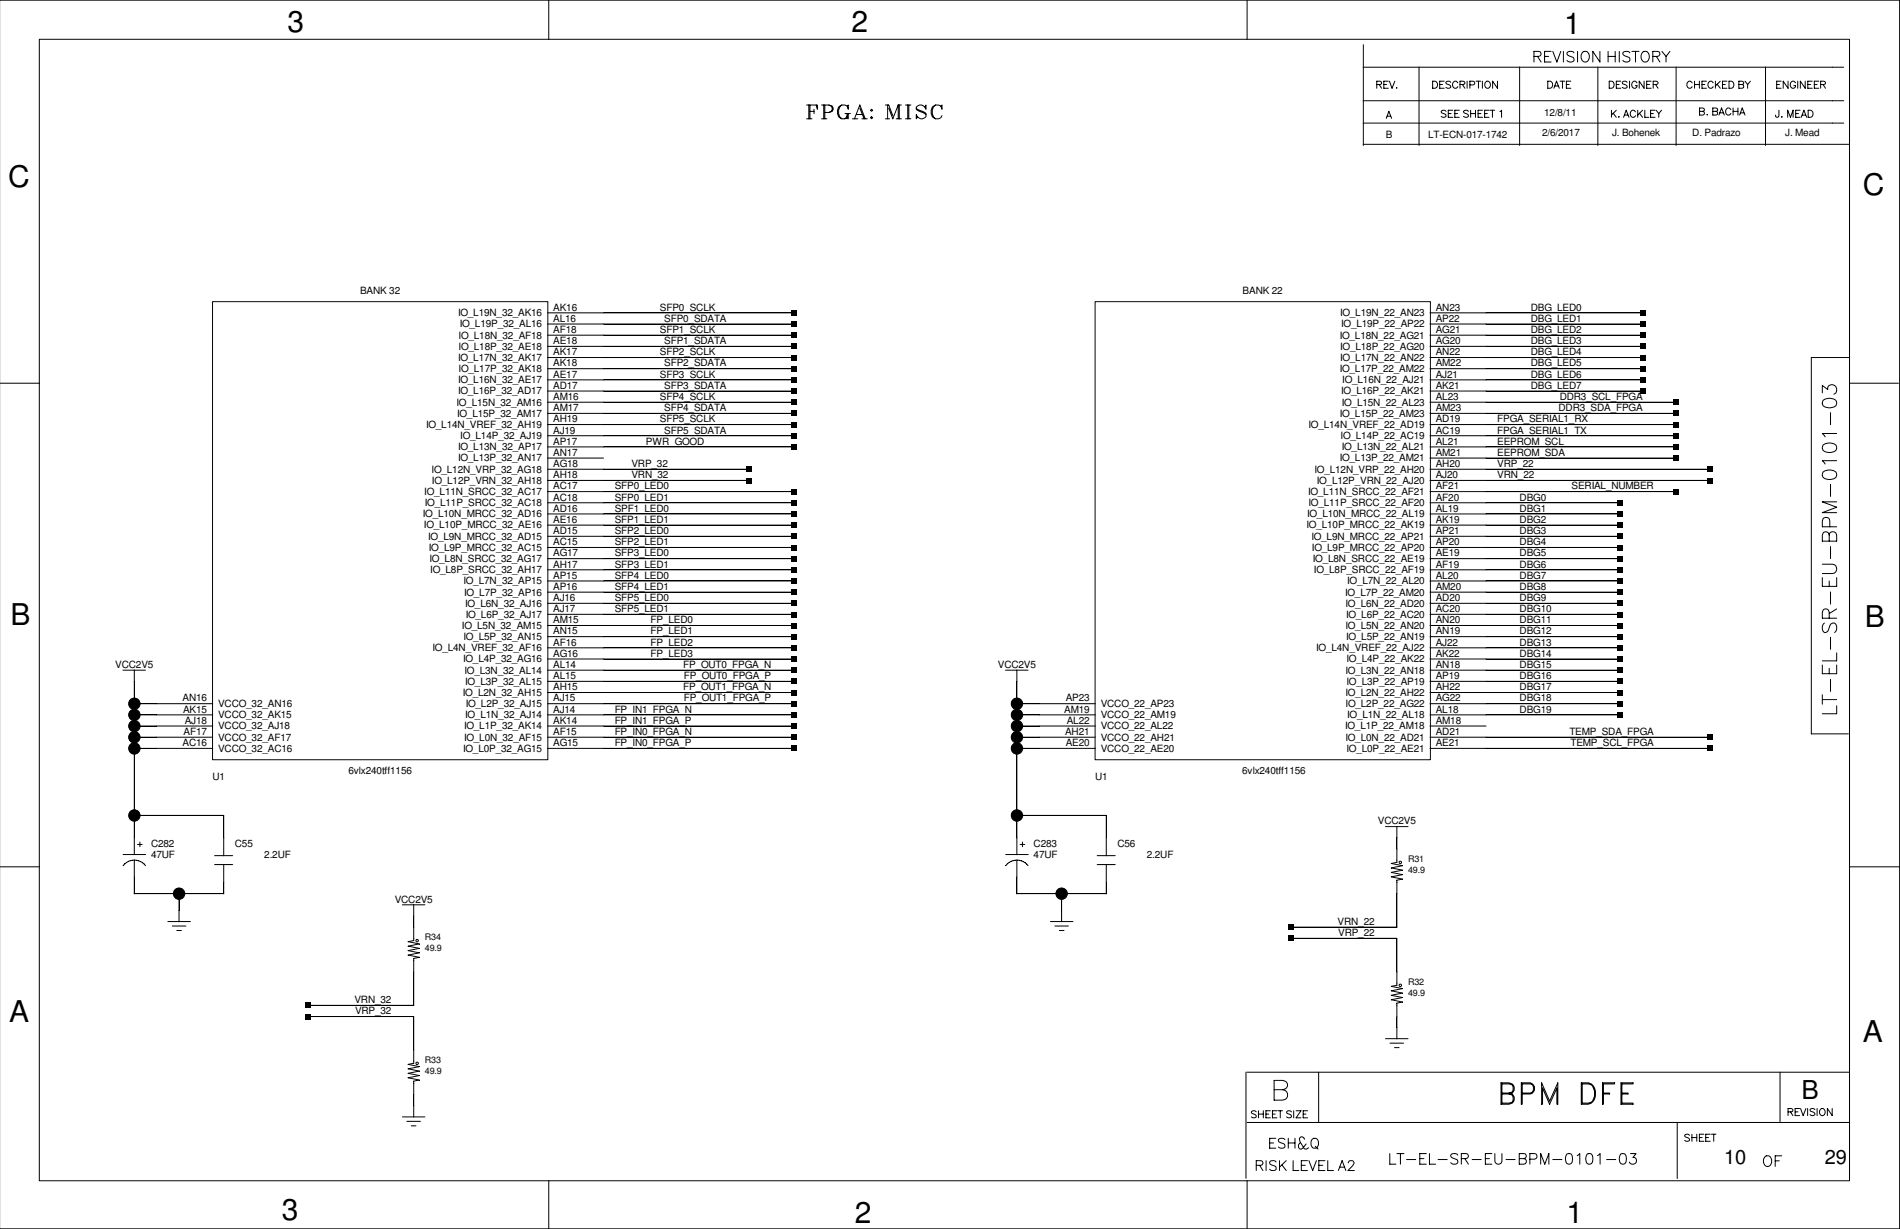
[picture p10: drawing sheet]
<svg xmlns="http://www.w3.org/2000/svg" width="432mm" height="279mm" viewBox="0 0 432 279" stroke-linecap="round" stroke-linejoin="round" font-family="sans-serif">
<path d="M.1 0h431.6v279.4h-431.6z" fill="none" stroke="#fff" stroke-width=".23"/>
<g fill="none" stroke="#000" stroke-width=".23">
<path d="M-.1 0h431.8v279.4h-431.8M8.9 8.9h411.4v259.5h-411.4zM124.7 0v9M283.4 0v9M309.8 15.3h109.2M309.8 10.2v22.9M312.9 19.2l.9-.1 .2-.3-.4-.3h-.7v1.6M313.4 19.2l.6 .9M314.5 19.2h.6M315.5 18.5h-1v1.6h1M315.8 18.5l.6 1.6 .6-1.6M317.3 20h.2z"/>
<path d="M322.5 15.2v17.9M325.6 18.5h.5a.85 .85 0 0 1 .6 .8 .85 .85 0 0 1-.6 .8h-.5zM327.2 19.2h.6M328.2 18.5h-1v1.6h1M329.7 18.7a.62 .62 0 0 0-1.1 .1l1.1 .8v.3l-.4 .2-.7-.2M331.3 18.8a.61 .61 0 0 0-.7-.3 .61 .61 0 0 0-.5 .6 .68 .68 0 0 0 .3 .8 .68 .68 0 0 0 .8 0l.1-.2M331.8 19.2l.9-.1 .2-.3-.4-.3h-.7v1.6M332.4 19.2l.5 .9M333.4 18.5v1.6M334.1 19.3l.9-.1 .2-.4-.4-.3h-.7v1.6M335.4 18.5h1.1M336 18.5v1.6"/>
<path d="M336.9 18.5v1.6M337.6 18.7a.75 .75 0 0 1 1.1 .2 .75 .75 0 0 1-.3 1.1 .75 .75 0 0 1-.9-.3 .75 .75 0 0 1 .1-1zM340.3 18.5v1.6l-1.1-1.6v1.6M345.4 15.2v17.9M348.6 12.8l1.4-.1a.59 .59 0 0 0 0-.9l-1.4-.1v2.4M349.4 12.8l.8 1.3M351 12.8h1M351.7 18.5h.6a.85 .85 0 0 1 .6 .8 .85 .85 0 0 1-.6 .8h-.6zM352.5 11.7h-1.5v2.4h1.5M352.9 11.7l.9 2.4 .9-2.4M353.4 19.6h.7M354.5 18.5h1.1"/>
<path d="M355.1 18.5v1.6M355.3 11.7v2.4M356 19.2h.6M357 18.5h-1v1.6h1M357.7 12a.92 .92 0 0 0-1.6 .2 1.57 1.57 0 0 0 1.4 .8 .61 .61 0 0 1 0 1 1.13 1.13 0 0 1-1.4-.2M358.5 11.7v2.4M359.8 11.8a1.18 1.18 0 0 1 1.4 .5 1.18 1.18 0 0 1-.3 1.5 .9 .9 0 0 1-1 .3 .9 .9 0 0 1-.6-.9 1.55 1.55 0 0 1 .5-1.4zM363.1 15.2v17.9M363.6 11.7v2.4l-1.6-2.4v2.4M365.5 12.8h1.6M365.5 11.7v2.4M365.7 18.5h.6a.85 .85 0 0 1 .5 .8 .85 .85 0 0 1-.5 .8h-.6z"/>
<path d="M367.1 11.7v2.4M367.3 19.2h.7M368 11.7v2.4M368.3 18.5h-1v1.6h1M369.8 18.7a.62 .62 0 0 0-1.1 .1l1.1 .8v.3l-.4 .2-.7-.2M370.3 18.5v1.6M370.4 12a.92 .92 0 0 0-1.6 .2 1.57 1.57 0 0 0 1.4 .8 .61 .61 0 0 1 0 1 1.13 1.13 0 0 1-1.4-.2M370.9 11.7h1.6M371.7 11.7v2.4M372 18.8a.61 .61 0 0 0-.7-.3 .61 .61 0 0 0-.5 .6 .68 .68 0 0 0 .3 .8 .68 .68 0 0 0 .8 0l.1-.4h-.4M373.4 11.8a1.18 1.18 0 0 1 1.4 .5 1.18 1.18 0 0 1-.2 1.5 .9 .9 0 0 1-1.1 .3 .9 .9 0 0 1-.5-.9 1.55 1.55 0 0 1 .4-1.4zM373.6 18.5v1.6l-1.1-1.6v1.6"/>
<path d="M374.2 19.2h.7M375.2 18.5h-1v1.6h1M375.6 12.8l1.4-.1a.59 .59 0 0 0 0-.9l-1.4-.1v2.4M375.7 19.2l.9-.1 .2-.3-.4-.3h-.7v1.6M376.3 19.2l.5 .9M376.4 12.8l.8 1.3M377.7 11.7l.9 1.1v1.3M379.5 11.7l-.9 1.1M380.9 15.2v17.9M384.6 18.8a.61 .61 0 0 0-.7-.3 .61 .61 0 0 0-.5 .6 .68 .68 0 0 0 .2 .8 .68 .68 0 0 0 .9 0l.1-.2M385.1 19.2h1.1M385.1 18.5v1.6"/>
<path d="M386.2 18.5v1.6M386.8 19.2h.6M387.8 18.5h-1v1.6h1M389.3 18.8a.61 .61 0 0 0-.7-.3 .61 .61 0 0 0-.4 .6 .68 .68 0 0 0 .2 .8 .68 .68 0 0 0 .9 0v-.2M389.8 18.5v1.6M390.2 19.1l.7 1M390.9 18.5l-1.1 1.1M391.5 19.2h.6M392.5 18.5h-1v1.6h1M392.9 18.5h.6a.85 .85 0 0 1 .6 .8 .85 .85 0 0 1-.6 .8h-.6zM395.2 19.2h.7l.3 .2 .1 .4-.4 .3h-.7v-1.6h.7l.3 .1v.5l-.3 .1M396.6 18.5l.6 .7v.9"/>
<path d="M397.8 18.5l-.6 .7M401.2 15.2v17.9M403.8 19.2h.6M404.8 18.5h-1v1.6h1M406.4 18.5v1.6l-1.1-1.6v1.6M408.1 18.8a.61 .61 0 0 0-.8-.3 .61 .61 0 0 0-.4 .6 .68 .68 0 0 0 .2 .8 .68 .68 0 0 0 .9 0l.1-.4h-.4M408.6 18.5v1.6M410.3 18.5v1.6l-1.1-1.6v1.6M410.8 19.2h.7M411.9 18.5h-1.1v1.6h1.1M412.3 19.2h.7M413.3 18.5h-1v1.6h1"/>
<path d="M413.8 19.2l.9-.1 .2-.3-.4-.3h-.7v1.6M414.3 19.2l.6 .9M183.3 23.9h2.5v.9l-.3-.9M183.3 27h1.2M183.8 23.9v3.1M184.1 25.3h.9M184.1 23.9v3.1M185 24.8v1M186.7 23.9h1.7l.7 .2 .3 .5-.3 .7-.7 .3h-.9M186.7 27h1.2M187.2 23.9v3.1M187.5 23.9v3.1"/>
<path d="M188.4 23.9l.5 .2 .2 .5-.2 .7-.5 .3M191.3 23.9a2 2 0 0 0 0 3.1M192 25.8h1.3M192.5 26.3l-.5 .7M192.5 24.1l.3-.2v.9l-.3-.7a1.45 1.45 0 0 0-1.7 .1 1.45 1.45 0 0 0-.5 1.6 1.36 1.36 0 0 0 2.2 1M192.5 25.8v1.2M192.8 25.8v1.2M193.7 27h1.2M194.2 27l1.2-3.1 1.2 3.1M194.7 26h1.2M195.4 24.6l1 2.4M195.9 27h1.2"/>
<path d="M197.8 26.8l.3-.3 .2 .3-.2 .2zM197.8 25.1l.3-.3 .2 .3-.2 .2zM201.2 27h1M201.2 23.9h.8l.9 2.4M201.7 23.9v3.1M203.7 27h1.2M204.1 23.9h.8M204.1 23.9v3.1M204.1 23.9l-1.2 3.1-.9-2.4M204.4 23.9v3.1M205.8 27h1.2M205.8 23.9h1.2"/>
<path d="M206.3 23.9v3.1M206.5 23.9v3.1M208.2 24.6l2 1 .2 .2v.7a1.24 1.24 0 0 1-1.2 .5 1.24 1.24 0 0 1-1-1v1l.3-.5M210.2 24.3l.2-.4v.9a1.24 1.24 0 0 0-.9-.9 1.24 1.24 0 0 0-1.3 .4v.5l.3 .3 1.9 .9M212.6 23.9a2 2 0 0 0 0 3.1M213.8 24.1l.3-.2v.9l-.3-.7a1.45 1.45 0 0 0-1.7 .1 1.45 1.45 0 0 0-.5 1.6 1.36 1.36 0 0 0 2.2 1l.3-.5M309.8 28h109.2M309.8 22.9h109.2M309.8 32.8h110.5M315 26.9l.6-1.6 .7 1.6M315.3 26.4h.7M328.6 25.3a.62 .62 0 0 0-1.1 .1l1.1 .8v.3l-.3 .2-.8-.2"/>
<path d="M329.1 25.8h.7M330.2 25.1h-1.1v1.6h1.1M330.6 25.8h.7M331.6 25.1h-1v1.6h1M333.7 25.3a.62 .62 0 0 0-1.1 .1l1.1 .8v.3l-.4 .2-.7-.2M334.2 25.8h1.1M334.2 25.1v1.6M335.3 25.1v1.6M335.9 25.8h.6M336.9 25.1h-1v1.6h1M337.4 25.8h.6M338.4 25.1h-1v1.6h1"/>
<path d="M338.6 25.1h1.1M339.2 25.1v1.6M340.9 25.4l.3-.3v1.6M353.1 20.1l.6-1.6 .7 1.6M366.2 25.1v1.6M366.6 25.7l.7 1M367.3 25.1l-1.1 1.1M367.8 26.6h.2zM369 26.7l.6-1.6 .6 1.6M369.2 26.2h.8M371.7 25.4a.61 .61 0 0 0-.7-.3 .61 .61 0 0 0-.5 .6 .68 .68 0 0 0 .2 .8 .68 .68 0 0 0 .9 0l.1-.2M372.2 25.1v1.6"/>
<path d="M372.6 25.7l.7 1M373.3 25.1l-1.1 1.1M373.8 25.1v1.6h.9M375.1 25.8h.7M376.1 25.1h-1v1.6h1M376.4 25.1l.6 .7v.9M377.6 25.1l-.6 .7M386.2 25.3h.8l.3 .2v.4l-.3 .3h-.8v-1.6h.8l.3 .1v.3l-.3 .3M387.9 26.1h.2zM389.3 25.3h.7l.3 .2 .1 .4-.4 .3h-.7v-1.6h.7l.3 .1v.5l-.3 .1M390.7 26.2l.5-1.6 .7 1.6M390.9 25.7h.7"/>
<path d="M393.4 24.9a.61 .61 0 0 0-.7-.4 .61 .61 0 0 0-.5 .7 .68 .68 0 0 0 .2 .8 .68 .68 0 0 0 .9 0l.1-.2M393.9 24.6v1.6M393.9 25.3h1.1M395 24.6v1.6M395.4 26.2l.5-1.6 .7 1.6M395.6 25.7h.7M404.3 25.1l-.1 1.4-.2 .2-.4-.2-.1-.3M404.9 26.6h.1zM406.3 26.7v-1.6l.6 1.6 .6-1.6v1.6M408.1 25.8h.6M409.1 25.1h-1v1.6h1M409.4 26.7l.6-1.6 .6 1.6"/>
<path d="M409.6 26.2h.7M410.9 25.1h.6a.85 .85 0 0 1 .5 .8 .85 .85 0 0 1-.5 .8h-.6zM48.3 68.6h76.2v104.1h-76.2zM124.4 78.7h55.9M124.4 76.2h55.9M124.4 73.7h55.9M124.4 71.1h55.9M248.9 68.6h76.2v104.1h-76.2zM325 78.7h48.3M325 76.2h48.3M325 73.7h48.3M325 71.1h48.3"/>
<path d="M-.1 87.1h9.1M124.4 81.3h55.9M124.4 99.1h55.9M124.4 96.5h55.9M124.4 94h55.9M124.4 91.4h55.9M124.4 88.9h55.9M124.4 86.4h55.9M124.4 83.8h55.9M325 81.3h48.3M325 99.1h55.9M325 96.5h55.9"/>
<path d="M325 94h55.9M325 91.4h55.9M325 88.9h48.3M325 86.4h48.3M325 83.8h48.3M414.1 89.3v-1.7l1.3 1a1.05 1.05 0 0 1 1.2-1.2 1.05 1.05 0 0 1 .8 1.5l-.2 .4-.4 .3M414.3 91a2.48 2.48 0 0 1 2.9 0 1.01 1.01 0 0 1-.4 1.5 2.58 2.58 0 0 1-2.5-.3l-.2-.4zM416 93.8v2.8M417.4 98.6h-3.3l.7 .7M420.3 87.1h11.2M420.3 81.3h-8.7v85.6M124.4 119.4h55.9"/>
<path d="M124.4 116.8h55.9M124.4 114.3h55.9M124.4 111.8h55.9M124.4 109.2h45.8M124.4 106.7h45.8M124.4 104.1h12.8M124.4 101.6h55.9M325 119.4h43.2M325 116.8h43.2M325 114.3h43.2M325 111.8h55.9M325 109.2h63.5"/>
<path d="M325 106.7h63.5M325 104.1h55.9M325 101.6h55.9M414.3 107.3a2.48 2.48 0 0 1 2.9 0 1.01 1.01 0 0 1-.4 1.5 2.58 2.58 0 0 1-2.5-.3l-.2-.4zM414.3 101.2a2.48 2.48 0 0 1 2.9 0 1.01 1.01 0 0 1-.4 1.5 2.58 2.58 0 0 1-2.5-.3l-.2-.5zM415.8 119.8l-.1-1.9a.88 .88 0 0 0-.9-.3 .88 .88 0 0 0-.7 .8v1.4h3.3M416 110.1v2.8M417.4 104.7h-3.3l.7 .8M417.4 114.1h-3.3l3.3 1.2-3.3 1.2h3.3M124.4 139.7h55.9M124.4 137.2h55.9M124.4 134.6h55.9"/>
<path d="M124.4 132.1h55.9M124.4 129.5h55.9M124.4 127h55.9M124.4 124.5h55.9M124.4 121.9h55.9M325 139.7h43.2M325 137.2h43.2M325 134.6h43.2M325 132.1h43.2M325 129.5h43.2M325 127h43.2M325 124.5h43.2"/>
<path d="M325 121.9h43.2M414.1 128.3h2.4a1.07 1.07 0 0 1 .9 1 1.07 1.07 0 0 1-.9 1.1h-2.4M414.1 131.3v2h3.3v-2M415.7 121.7l-.2-.5a.76 .76 0 0 0-1.2 0l-.2 .5v1.3h3.3v-1.3a.85 .85 0 0 0-.8-.8 .85 .85 0 0 0-.9 .8v1.3M415.7 132.1v1.2M416 124.2v2.8M416 134.6v2.7M417.4 138.4l-1.7 1.1M27.9 152.4h5.2M30.5 160h17.8M30.5 152.3v42M124.4 152.4h55.9"/>
<path d="M124.4 160h55.9M124.4 157.4h55.9M124.4 154.9h55.9M124.4 149.8h55.9M124.4 147.3h55.9M124.4 144.7h55.9M124.4 142.2h55.9M228.5 152.4h5.1M231.1 160h17.8M231.1 152.3v42M325 152.4h43.2M325 160h43.2"/>
<path d="M325 157.4h43.2M325 154.9h43.2M325 149.8h43.2M325 147.3h43.2M325 144.7h43.2M325 142.2h43.2M414.1 151.2v2h3.3v-2M414.1 159h3.3M414.1 157.9v2.2M414.6 141.6a1.41 1.41 0 0 0 0 2.2 .86 .86 0 0 0 .9-.6l.3-.9a.8 .8 0 0 1 .6-.6 .8 .8 0 0 1 .8 .2 1.46 1.46 0 0 1-.3 1.9M415.7 140.5v-1.3l-.2-.5a.76 .76 0 0 0-1.2 0l-.2 .5v1.3h3.3M415.7 151.9v1.3"/>
<path d="M416 144.9v2.7M416 154.4v2.8M417.4 148.4v1.8h-3.3M30.5 170.1h17.8M30.5 167.6h17.8M30.5 165.1h17.8M30.5 162.5h17.8M124.4 170.1h55.9M124.4 167.6h55.9M124.4 165.1h55.9M124.4 162.5h55.9M231.1 170.1h17.8"/>
<path d="M231.1 167.6h17.8M231.1 165.1h17.8M231.1 162.5h17.8M325 170.1h63.5M325 167.6h63.5M325 165.1h12.7M325 162.5h43.2M411.6 166.8h8.5M417.4 160.4v1.9h-3.3M-.1 197.1h9.1M28 194.3h5.1M28 196.8a3.2 3.2 0 0 1 5.1 0"/>
<path d="M30.5 185.4h20.3v9.2M30.5 195.5v7.7M31.2 192h1.1M31.8 191.4v1.1M48.8 196.6h4.1M48.8 194.5h4.1M50.8 196.5v6.7h-20.3M228.6 194.3h5.1M228.6 196.8a3.2 3.2 0 0 1 5 0M231.1 185.4h20.3v9.2M231.1 195.5v7.7h20.3v-6.7M231.8 192h1.1"/>
<path d="M232.4 191.4v1.1M249.3 196.6h4.1M249.3 194.5h4.1M314.9 187.9h5.1M317.5 187.9v8.2l-1.3 .2 2.5 .5-2.5 .5 2.5 .5-2.5 .5 2.5 .5-2.5 .5 2.5 .6-1.2 .2v10.7M420.3 197.1h11.4M38.1 209.5h5.2M39.2 210.5h3M40.2 211.5h1M40.7 203.2v6.3M91.4 205.7h5.2M94 205.7v8.2"/>
<path d="M94 213.8l-1.2 .3 2.5 .5-2.5 .5 2.5 .5-2.5 .5 2.5 .5-2.5 .5 2.5 .5-1.3 .3v10.7M238.7 209.5h5.1M239.7 210.5h3.1M240.7 211.5h1.1M241.3 203.2v6.3M293.3 213.3h24.2v10.7M293.3 210.8h24.2M69.8 231.1h24.2v10.7l-1.2 .2 2.5 .5-2.5 .5 2.5 .5-2.5 .5 2.5 .5-2.5 .5 2.5 .5-1.3 .3v8.2M69.8 228.6h24.2M314.9 236.1h5.1M315.9 237.2h3.1M316.9 238.2h1.1"/>
<path d="M317.5 224l-1.3 .2 2.5 .5-2.5 .6 2.5 .5-2.5 .5 2.5 .5-2.5 .5 2.5 .5-1.2 .2v8.2M91.4 253.9h5.2M92.5 254.9h3M93.5 255.9h1M283.2 243.7v24.2M283.4 255.2h136.9M283.4 243.8h136.9M285.5 252.8a.62 .62 0 0 0-1.1 .1l1.1 .8v.2l-.4 .2-.7-.2M286 252.5v1.6M286 253.3h1.1M287.1 252.5v1.6M287.7 253.3h.6"/>
<path d="M288.5 259.8h.9M288.7 252.5h-1v1.6h1M289.2 253.3h.6M289.6 247.7h1.9a1.19 1.19 0 0 1 1.1 1.2 1.19 1.19 0 0 1-1.1 1.2h-1.9v-4.5h1.9l.6 .2a.98 .98 0 0 1 0 1.7l-.6 .2M289.9 258.8h-1.4v2.2h1.4M290.2 252.5h-1v1.6h1M290.4 252.5h1.1M291 252.5v1.6M292 259.1a.85 .85 0 0 0-1.5 .2l.2 .3 1.1 .5a.56 .56 0 0 1 0 .8 1.08 1.08 0 0 1-1.3-.2M292.8 259.8h1.5M292.8 258.8v2.2M293.5 252.8a.62 .62 0 0 0-1.1 .1l1.1 .8v.2l-.4 .2-.7-.2"/>
<path d="M294 252.5v1.6M294.3 258.8v2.2M294.6 252.5h1.1l-1.1 1.6h1.1M295.5 259.8l-.4 .5v.5l.4 .4 .6-.2 .7-.9M296.2 253.3h.6M296.5 259l-.5-.6h-.3l-.4 .4 .1 .7 1 1.7h.5l.5-.3M297.2 252.5h-1v1.6h1M298.2 259.1a.83 .83 0 0 1 .9-.3 .83 .83 0 0 1 .5 .8 .99 .99 0 0 1-.2 1.1 .99 .99 0 0 1-1 .2 1.46 1.46 0 0 1-.2-1.8zM299.7 243.8v11.4M341.3 248.5h1.6a1.27 1.27 0 0 1 1.2 .9 1.27 1.27 0 0 1-.4 1.4l-.8 .2h-1.8v-4.8h1.8a1.29 1.29 0 0 1 1.2 .9 1.29 1.29 0 0 1-.4 1.4l-.8 .2M342.9 248.5l.8-.3 .2-.4v-.7l-.2-.5-.8-.2h-1.6v4.4h1.6l.8-.2 .2-.5v-.7l-.2-.4-.8-.3h-1.6M345.9 248.5h1.9l.5-.3 .2-.4v-.7l-.2-.5-.5-.2h-1.9v4.6h-.2v-4.8h2.1a1.31 1.31 0 0 1 1 1.2 1.31 1.31 0 0 1-1 1.3h-1.9"/>
<path d="M350.4 246.2l1.8 4.1 1.8-4.1v4.8h-.2v-3.6l-1.6 3.6-1.6-3.6v3.6h-.2zM359.4 246.2h1.6a2.64 2.64 0 0 1 1.1 4.1l-.4 .5-.7 .2h-1.6zM359.6 246.4h1.4a1.62 1.62 0 0 1 1.4 1.6 2.93 2.93 0 0 1-.7 2.6l-.7 .2h-1.4zM364.2 246.2h2.7v.2h-2.5v4.6h-.2zM364.4 248.5h1.4v.2h-1.4M368.4 246.2h2.7v.2h-2.5v4.4h2.5v.2h-2.7zM368.6 248.5h1.4v.2h-1.4M381.2 255.2v12.7M384 258.1a.62 .62 0 0 0-1.1 .1l1.1 .8v.2l-.4 .3-.7-.3M384.5 257.9v1.6M384.5 258.6h1.1M385.6 257.9v1.6"/>
<path d="M386.2 258.6h.6M387.2 257.9h-1v1.6h1M387.6 258.6h.7M388.7 257.9h-1.1v1.6h1.1M388.9 257.9h1.1M389.5 257.9v1.6M404.5 243.8v11.2M406.4 252.8l.9-.1 .2-.4-.4-.3h-.7v1.6M406.9 252.8l.6 .8M408 252.8h.6M409 252h-1v1.6h1M409.2 252l.6 1.6 .6-1.6"/>
<path d="M410.8 252v1.6M412.5 252.3a.62 .62 0 0 0-1.1 .1l1.1 .8v.2l-.4 .2-.7-.2M413 252v1.6M413.7 252.3a.75 .75 0 0 1 1.1 .2 .75 .75 0 0 1-.4 1 .75 .75 0 0 1-.9-.3 .75 .75 0 0 1 .2-.9zM416.4 252v1.6l-1.1-1.6v1.6M124.7 268.4v11M283.4 268.4v11M285.5 264.9h1a.58 .58 0 0 0 .5-.6l-.2-.4h-1.3v2.2M286.3 264.9l.7 1.2M287.7 263.9v2.2M290 264.2a.85 .85 0 0 0-1.5 .2l.3 .3 1 .4a.56 .56 0 0 1 0 .9 1.08 1.08 0 0 1-1.3-.2M290.8 263.9v2.2"/>
<path d="M291.3 264.8l1 1.3M292.3 263.9l-1.5 1.4M293.9 263.9v2.2h1.3M295.7 264.9h.9M297.1 263.9h-1.4v2.2h1.4M297.5 263.9l.8 2.2 .9-2.2M298.9 260.6l.7 .6M299.7 264.9h.9M301.1 263.9h-1.4v2.2h1.4M301.8 263.9v2.2h1.3M304.2 266.1l.8-2.2 .9 2.2M304.5 265.3h1.1"/>
<path d="M306.4 264.4l.4-.5h.7a.51 .51 0 0 1 .1 .8l-1.3 1.4h1.5M315.8 262.3v2.4h1.4M317.5 262.3h1.6M318.3 262.3v2.4M319.7 263.6h2M322.7 263.4h.9M324.1 262.3h-1.4v2.4h1.4M324.9 262.3v2.4h1.4M326.8 263.6h2.1M331.3 262.6a.92 .92 0 0 0-1.6 .2 1.57 1.57 0 0 0 1.4 .8 .61 .61 0 0 1 0 .9 1.13 1.13 0 0 1-1.4-.2M332.1 263.4l1.4-.1a.59 .59 0 0 0 0-1h-1.4v2.4M332.9 263.4l.8 1.3"/>
<path d="M334.6 263.6h2M337.6 263.4h.9M339 262.3h-1.4v2.4h1.4M339.7 262.3v1.7a.81 .81 0 0 0 .8 .7 .81 .81 0 0 0 .8-.7v-1.7M342.3 263.6h2M345.3 263.4l1.4 .1a.67 .67 0 0 1 0 1l-1.4 .2v-2.4h1.4a.61 .61 0 0 1 0 1l-.4 .1M347.7 263.5h1a.67 .67 0 0 0 .6-.4 .67 .67 0 0 0-.2-.8h-1.4v2.4M350.1 264.7v-2.4l1 2.4 .9-2.4v2.4M352.9 263.6h2.1M356.1 262.3a.86 .86 0 0 1 1.2 .4 2.14 2.14 0 0 1-.3 1.8 .77 .77 0 0 1-1.1-.3 2.01 2.01 0 0 1 .2-1.9zM358.4 262.7l.6-.4v2.4M360.7 262.3a.86 .86 0 0 1 1.2 .4 2.14 2.14 0 0 1-.2 1.8 .77 .77 0 0 1-1.2-.3 2.01 2.01 0 0 1 .2-1.9z"/>
<path d="M363.1 262.7l.5-.4v2.4M365.1 263.6h2.1M368.3 262.3a.86 .86 0 0 1 1.2 .4 2.14 2.14 0 0 1-.2 1.8 .77 .77 0 0 1-1.2-.3 2.01 2.01 0 0 1 .2-1.9zM370.5 262.3h1.3l-.7 .8a.82 .82 0 0 1 .6 1.4 .82 .82 0 0 1-1.4-.3M401.2 262.8a1.18 1.18 0 0 1 1.4 .6 1.18 1.18 0 0 1-.2 1.4 .9 .9 0 0 1-1 .3 .9 .9 0 0 1-.6-.9 1.55 1.55 0 0 1 .4-1.4zM403.4 263.9h1M404.9 262.8h-1.5v2.4"/>
<circle cx="30.5" cy="160" r="1.3"/>
<circle cx="231.1" cy="160" r="1.3"/>
<circle cx="30.5" cy="170.2" r="1.3"/>
<circle cx="30.5" cy="165.1" r="1.3"/>
<circle cx="30.5" cy="167.6" r="1.3"/>
<circle cx="30.5" cy="162.5" r="1.3"/>
<circle cx="231.1" cy="165.1" r="1.3"/>
<circle cx="231.1" cy="170.2" r="1.3"/>
<circle cx="231.1" cy="167.6" r="1.3"/>
<circle cx="231.1" cy="162.5" r="1.3"/>
<circle cx="30.5" cy="185.4" r="1.3"/>
<circle cx="231.1" cy="185.4" r="1.3"/>
<circle cx="318.2" cy="196.1" r=".29"/>
<circle cx="40.7" cy="203.2" r="1.3"/>
<circle cx="94.8" cy="213.8" r=".29"/>
<circle cx="241.3" cy="203.2" r="1.3"/>
<circle cx="318.2" cy="224" r=".29"/>
<circle cx="94.8" cy="241.7" r=".29"/>
</g>
<g fill="#000">
<path d="M179.7 78.1h1.3v1.3h-1.3zM179.7 75.6h1.3v1.3h-1.3zM179.7 70.5h1.3v1.3h-1.3zM179.7 73h1.3v1.3h-1.3zM372.7 78.1h1.3v1.3h-1.3zM372.7 75.6h1.3v1.3h-1.3zM372.7 73h1.3v1.3h-1.3zM372.7 70.5h1.3v1.3h-1.3zM179.7 98.4h1.3v1.3h-1.3zM179.7 95.9h1.3v1.3h-1.3zM179.7 93.3h1.3v1.4h-1.3zM179.7 90.8h1.3v1.3h-1.3z"/>
<path d="M179.7 88.3h1.3v1.3h-1.3zM179.7 85.7h1.3v1.3h-1.3zM179.7 83.2h1.3v1.3h-1.3zM179.7 80.6h1.3v1.4h-1.3zM372.7 88.3h1.3v1.3h-1.3zM372.7 85.7h1.3v1.3h-1.3zM372.7 83.2h1.3v1.3h-1.3zM372.7 80.6h1.3v1.4h-1.3zM380.3 98.4h1.3v1.3h-1.3zM380.3 95.9h1.3v1.3h-1.3zM380.3 93.3h1.3v1.4h-1.3zM380.3 90.8h1.3v1.3h-1.3z"/>
<path d="M169.5 106h1.4v1.4h-1.4zM169.5 108.6h1.4v1.3h-1.4zM179.7 101h1.3v1.3h-1.3zM179.7 118.7h1.3v1.4h-1.3zM179.7 116.2h1.3v1.3h-1.3zM179.7 113.7h1.3v1.3h-1.3zM179.7 111.1h1.3v1.3h-1.3zM367.6 118.7h1.3v1.4h-1.3zM367.6 116.2h1.3v1.3h-1.3zM367.6 113.7h1.3v1.3h-1.3zM380.3 103.5h1.3v1.3h-1.3zM380.3 101h1.3v1.3h-1.3z"/>
<path d="M380.3 111.1h1.3v1.3h-1.3zM387.9 106h1.3v1.4h-1.3zM387.9 108.6h1.3v1.3h-1.3zM179.7 139.1h1.3v1.2h-1.3zM179.7 136.5h1.3v1.3h-1.3zM179.7 134h1.3v1.3h-1.3zM179.7 131.4h1.3v1.4h-1.3zM179.7 128.9h1.3v1.3h-1.3zM179.7 126.4h1.3v1.3h-1.3zM179.7 123.8h1.3v1.3h-1.3zM179.7 121.3h1.3v1.3h-1.3zM367.6 139.1h1.3v1.2h-1.3z"/>
<path d="M367.6 136.5h1.3v1.3h-1.3zM367.6 134h1.3v1.3h-1.3zM367.6 131.4h1.3v1.4h-1.3zM367.6 128.9h1.3v1.3h-1.3zM367.6 126.4h1.3v1.3h-1.3zM367.6 123.8h1.3v1.3h-1.3zM367.6 121.3h1.3v1.3h-1.3zM179.7 144.1h1.3v1.3h-1.3zM179.7 141.6h1.3v1.3h-1.3zM179.7 146.6h1.3v1.4h-1.3zM179.7 149.2h1.3v1.3h-1.3zM179.7 159.3h1.3v1.4h-1.3z"/>
<path d="M179.7 156.8h1.3v1.3h-1.3zM179.7 154.3h1.3v1.3h-1.3zM179.7 151.7h1.3v1.3h-1.3zM367.6 159.3h1.3v1.4h-1.3zM367.6 156.8h1.3v1.3h-1.3zM367.6 154.3h1.3v1.3h-1.3zM367.6 151.7h1.3v1.3h-1.3zM367.6 149.2h1.3v1.3h-1.3zM367.6 146.6h1.3v1.4h-1.3zM367.6 144.1h1.3v1.3h-1.3zM367.6 141.6h1.3v1.3h-1.3zM179.7 164.4h1.3v1.3h-1.3z"/>
<path d="M179.7 167h1.3v1.3h-1.3zM179.7 169.5h1.3v1.3h-1.3zM179.7 161.9h1.3v1.3h-1.3zM367.6 161.9h1.3v1.3h-1.3zM387.9 169.5h1.3v1.3h-1.3zM387.9 167h1.3v1.3h-1.3zM292.7 212.7h1.3v1.3h-1.3zM292.7 210.1h1.3v1.4h-1.3zM69.3 230.5h1.3v1.3h-1.3zM69.3 227.9h1.3v1.3h-1.3z"/>
</g>
<g fill="#000">
<circle cx="30.5" cy="160" r="1.31"/>
<circle cx="231.1" cy="160" r="1.31"/>
<circle cx="30.5" cy="170.1" r="1.31"/>
<circle cx="30.5" cy="165.1" r="1.31"/>
<circle cx="30.5" cy="162.5" r="1.31"/>
<circle cx="30.5" cy="167.6" r="1.31"/>
<circle cx="231.1" cy="165.1" r="1.31"/>
<circle cx="231.1" cy="170.1" r="1.31"/>
<circle cx="231.1" cy="167.6" r="1.31"/>
<circle cx="231.1" cy="162.5" r="1.31"/>
<circle cx="30.5" cy="185.4" r="1.31"/>
<circle cx="231.1" cy="185.4" r="1.31"/>
<circle cx="40.7" cy="203.2" r="1.31"/>
<circle cx="241.3" cy="203.2" r="1.31"/>
</g>
<g font-size="6.8">
<text x="65.3" y="7.2">3</text>
<text x="193.5" y="7.2">2</text>
<text x="355.5" y="7.7">1</text>
<text x="1.9" y="42.5">C</text>
<text x="423.3" y="44.3">C</text>
<text x="2.4" y="142">B</text>
<text x="423.8" y="142.5">B</text>
<text x="2.1" y="232.4">A</text>
<text x="423.3" y="236.9">A</text>
<text x="64.1" y="277.3">3</text>
<text x="194.3" y="278.1">2</text>
<text x="356" y="278.1">1</text>
</g>
<text font-size="5.9" x="409.4" y="249.8">B</text>
<g font-size="4.5">
<text x="391.8" y="264.6">10</text>
<text x="414.7" y="264.6">29</text>
</g>
<g font-size="2.3">
<text x="350.9" y="26.5">12/8/11</text>
<text x="315" y="31.3">B</text>
<text x="324.6" y="31.3">LT-ECN-017-1742</text>
<text x="350.5" y="31">2/6/2017</text>
<text x="366.4" y="31">J. Bohenek</text>
<text x="384.6" y="31">D. Padrazo</text>
<text x="405.7" y="31">J. Mead</text>
<text x="81.8" y="66.8">BANK 32</text>
<text x="104.1" y="71.9">IO_L19N_32_AK16</text>
<text x="125.7" y="70.6">AK16</text>
<text x="150" y="70.6">SFP0_SCLK</text>
<text x="282.4" y="66.8">BANK 22</text>
<text x="304.5" y="71.9">IO_L19N_22_AN23</text>
<text x="326.3" y="70.6">AN23</text>
<text x="347.9" y="70.6">DBG_LED0</text>
<text x="104.2" y="77">IO_L18N_32_AF18</text>
<text x="104.5" y="74.4">IO_L19P_32_AL16</text>
<text x="125.7" y="73.2">AL16</text>
<text x="125.7" y="75.7">AF18</text>
<text x="150" y="75.7">SFP1_SCLK</text>
<text x="151" y="73.2">SFP0_SDATA</text>
<text x="304.5" y="77">IO_L18N_22_AG21</text>
<text x="304.8" y="74.4">IO_L19P_22_AP22</text>
<text x="326.3" y="73.2">AP22</text>
<text x="326.3" y="75.7">AG21</text>
<text x="347.9" y="75.7">DBG_LED2</text>
<text x="347.9" y="73.2">DBG_LED1</text>
<text x="104.1" y="82">IO_L17N_32_AK17</text>
<text x="104.2" y="79.5">IO_L18P_32_AE18</text>
<text x="125.7" y="78.2">AE18</text>
<text x="125.7" y="80.8">AK17</text>
<text x="125.7" y="83.3">AK18</text>
<text x="150" y="80.8">SFP2_SCLK</text>
<text x="151" y="83.3">SFP2_SDATA</text>
<text x="151" y="78.2">SFP1_SDATA</text>
<text x="304.5" y="82">IO_L17N_22_AN22</text>
<text x="304.6" y="79.5">IO_L18P_22_AG20</text>
<text x="326.3" y="78.2">AG20</text>
<text x="326.3" y="80.8">AN22</text>
<text x="326.3" y="83.3">AM22</text>
<text x="347.9" y="83.3">DBG_LED5</text>
<text x="347.9" y="80.8">DBG_LED4</text>
<text x="347.9" y="78.2">DBG_LED3</text>
<text x="104.1" y="89.7">IO_L16P_32_AD17</text>
<text x="104.1" y="87.1">IO_L16N_32_AE17</text>
<text x="104.2" y="84.6">IO_L17P_32_AK18</text>
<text x="125.7" y="85.9">AE17</text>
<text x="125.7" y="88.4">AD17</text>
<text x="150" y="85.9">SFP3_SCLK</text>
<text x="151" y="88.4">SFP3_SDATA</text>
<text x="304.5" y="84.6">IO_L17P_22_AM22</text>
<text x="304.8" y="89.7">IO_L16P_22_AK21</text>
<text x="305.1" y="87.1">IO_L16N_22_AJ21</text>
<text x="326.3" y="85.9">AJ21</text>
<text x="326.3" y="88.4">AK21</text>
<text x="347.9" y="88.4">DBG_LED7</text>
<text x="347.9" y="85.9">DBG_LED6</text>
<text x="103.8" y="92.2">IO_L15N_32_AM16</text>
<text x="103.9" y="94.7">IO_L15P_32_AM17</text>
<text x="125.7" y="90.9">AM16</text>
<text x="125.7" y="93.5">AM17</text>
<text x="150" y="90.9">SFP4_SCLK</text>
<text x="151" y="93.5">SFP4_SDATA</text>
<text x="304.5" y="94.7">IO_L15P_22_AM23</text>
<text x="304.9" y="92.2">IO_L15N_22_AL23</text>
<text x="326.3" y="90.9">AL23</text>
<text x="326.3" y="93.5">AM23</text>
<text x="354.2" y="93.5">DDR3_SDA_FPGA</text>
<text x="354.5" y="90.9">DDR3_SCL_FPGA</text>
<text x="96.8" y="97.3">IO_L14N_VREF_32_AH19</text>
<text x="104.6" y="99.8">IO_L14P_32_AJ19</text>
<text x="125.7" y="96">AH19</text>
<text x="125.7" y="98.6">AJ19</text>
<text x="125.7" y="101.1">AP17</text>
<text x="146.8" y="101.1">PWR_GOOD</text>
<text x="150" y="96">SFP5_SCLK</text>
<text x="151" y="98.6">SFP5_SDATA</text>
<text x="297.4" y="97.3">IO_L14N_VREF_22_AD19</text>
<text x="304.7" y="99.8">IO_L14P_22_AC19</text>
<text x="326.3" y="96">AD19</text>
<text x="326.3" y="98.6">AC19</text>
<text x="326.3" y="101.1">AL21</text>
<text x="340.3" y="101.1">EEPROM_SCL</text>
<text x="340.3" y="98.6">FPGA_SERIAL1_TX</text>
<text x="340.3" y="96">FPGA_SERIAL1_RX</text>
<text x="98.1" y="107.4">IO_L12N_VRP_32_AG18</text>
<text x="104.1" y="104.9">IO_L13P_32_AN17</text>
<text x="104.1" y="102.4">IO_L13N_32_AP17</text>
<text x="125.7" y="103.6">AN17</text>
<text x="125.7" y="106.2">AG18</text>
<text x="143.5" y="106.2">VRP_32</text>
<text x="298.7" y="107.4">IO_L12N_VRP_22_AH20</text>
<text x="304.5" y="104.9">IO_L13P_22_AM21</text>
<text x="304.9" y="102.4">IO_L13N_22_AL21</text>
<text x="326.3" y="103.6">AM21</text>
<text x="326.3" y="106.2">AH20</text>
<text x="340.3" y="106.2">VRP_22</text>
<text x="340.3" y="103.6">EEPROM_SDA</text>
<text x="96.4" y="112.5">IO_L11N_SRCC_32_AC17</text>
<text x="98.2" y="110">IO_L12P_VRN_32_AH18</text>
<text x="125.7" y="108.7">AH18</text>
<text x="125.7" y="111.3">AC17</text>
<text x="125.7" y="113.8">AC18</text>
<text x="139.7" y="113.8">SFP0_LED1</text>
<text x="139.7" y="111.3">SFP0_LED0</text>
<text x="143.5" y="108.7">VRN_32</text>
<text x="297.3" y="112.5">IO_L11N_SRCC_22_AF21</text>
<text x="299.3" y="110">IO_L12P_VRN_22_AJ20</text>
<text x="326.3" y="108.7">AJ20</text>
<text x="326.3" y="111.3">AF21</text>
<text x="326.3" y="113.8">AF20</text>
<text x="340.3" y="108.7">VRN_22</text>
<text x="345.4" y="113.8">DBG0</text>
<text x="357.2" y="111.3">SERIAL_NUMBER</text>
<text x="96.1" y="117.6">IO_L10N_MRCC_32_AD16</text>
<text x="96.6" y="115.1">IO_L11P_SRCC_32_AC18</text>
<text x="125.7" y="116.3">AD16</text>
<text x="125.7" y="118.9">AE16</text>
<text x="139.7" y="118.9">SFP1_LED1</text>
<text x="139.7" y="116.3">SPF1_LED0</text>
<text x="297.1" y="117.6">IO_L10N_MRCC_22_AL19</text>
<text x="297.4" y="115.1">IO_L11P_SRCC_22_AF20</text>
<text x="326.3" y="116.3">AL19</text>
<text x="326.3" y="118.9">AK19</text>
<text x="345.4" y="118.9">DBG2</text>
<text x="345.4" y="116.3">DBG1</text>
<text x="96.4" y="120.1">IO_L10P_MRCC_32_AE16</text>
<text x="97.3" y="122.7">IO_L9N_MRCC_32_AD15</text>
<text x="97.5" y="125.2">IO_L9P_MRCC_32_AC15</text>
<text x="125.7" y="121.4">AD15</text>
<text x="125.7" y="124">AC15</text>
<text x="139.7" y="124">SFP2_LED1</text>
<text x="139.7" y="121.4">SFP2_LED0</text>
<text x="296.9" y="120.1">IO_L10P_MRCC_22_AK19</text>
<text x="298" y="122.7">IO_L9N_MRCC_22_AP21</text>
<text x="298.2" y="125.2">IO_L9P_MRCC_22_AP20</text>
<text x="326.3" y="121.4">AP21</text>
<text x="326.3" y="124">AP20</text>
<text x="345.4" y="124">DBG4</text>
<text x="345.4" y="121.4">DBG3</text>
<text x="97.6" y="127.8">IO_L8N_SRCC_32_AG17</text>
<text x="97.8" y="130.3">IO_L8P_SRCC_32_AH17</text>
<text x="125.7" y="126.5">AG17</text>
<text x="125.7" y="129">AH17</text>
<text x="125.7" y="131.6">AP15</text>
<text x="139.7" y="131.6">SFP4_LED0</text>
<text x="139.7" y="129">SFP3_LED1</text>
<text x="139.7" y="126.5">SFP3_LED0</text>
<text x="298.4" y="127.8">IO_L8N_SRCC_22_AE19</text>
<text x="298.6" y="130.3">IO_L8P_SRCC_22_AF19</text>
<text x="326.3" y="126.5">AE19</text>
<text x="326.3" y="129">AF19</text>
<text x="326.3" y="131.6">AL20</text>
<text x="345.4" y="131.6">DBG7</text>
<text x="345.4" y="129">DBG6</text>
<text x="345.4" y="126.5">DBG5</text>
<text x="105.3" y="132.8">IO_L7N_32_AP15</text>
<text x="105.5" y="135.4">IO_L7P_32_AP16</text>
<text x="105.7" y="137.9">IO_L6N_32_AJ16</text>
<text x="125.7" y="134.1">AP16</text>
<text x="125.7" y="136.7">AJ16</text>
<text x="139.7" y="136.7">SFP5_LED0</text>
<text x="139.7" y="134.1">SFP4_LED1</text>
<text x="305.7" y="135.4">IO_L7P_22_AM20</text>
<text x="305.8" y="137.9">IO_L6N_22_AD20</text>
<text x="306.2" y="132.8">IO_L7N_22_AL20</text>
<text x="326.3" y="134.1">AM20</text>
<text x="326.3" y="136.7">AD20</text>
<text x="345.4" y="136.7">DBG9</text>
<text x="345.4" y="134.1">DBG8</text>
<text x="105" y="143">IO_L5N_32_AM15</text>
<text x="105.8" y="140.4">IO_L6P_32_AJ17</text>
<text x="125.7" y="139.1">AJ17</text>
<text x="125.7" y="141.7">AM15</text>
<text x="139.7" y="139.1">SFP5_LED1</text>
<text x="147.9" y="141.7">FP_LED0</text>
<text x="305.8" y="143">IO_L5N_22_AN20</text>
<text x="305.9" y="140.4">IO_L6P_22_AC20</text>
<text x="326.3" y="139.1">AC20</text>
<text x="326.3" y="141.7">AN20</text>
<text x="345.4" y="141.7">DBG11</text>
<text x="345.4" y="139.1">DBG10</text>
<text x="98.3" y="148">IO_L4N_VREF_32_AF16</text>
<text x="105.3" y="145.5">IO_L5P_32_AN15</text>
<text x="125.7" y="144.2">AN15</text>
<text x="125.7" y="146.8">AF16</text>
<text x="125.7" y="149.3">AG16</text>
<text x="147.9" y="144.2">FP_LED1</text>
<text x="147.9" y="146.8">FP_LED2</text>
<text x="147.9" y="149.3">FP_LED3</text>
<text x="299.1" y="148">IO_L4N_VREF_22_AJ22</text>
<text x="305.9" y="145.5">IO_L5P_22_AN19</text>
<text x="326.3" y="144.2">AN19</text>
<text x="326.3" y="146.8">AJ22</text>
<text x="326.3" y="149.3">AK22</text>
<text x="345.4" y="149.3">DBG14</text>
<text x="345.4" y="146.8">DBG13</text>
<text x="345.4" y="144.2">DBG12</text>
<text x="26.2" y="151.8">VCC2V5</text>
<text x="105.2" y="150.6">IO_L4P_32_AG16</text>
<text x="105.6" y="153.1">IO_L3N_32_AL14</text>
<text x="105.7" y="155.7">IO_L3P_32_AL15</text>
<text x="125.7" y="151.8">AL14</text>
<text x="125.7" y="154.4">AL15</text>
<text x="155.3" y="151.8">FP_OUT0_FPGA_N</text>
<text x="155.4" y="154.4">FP_OUT0_FPGA_P</text>
<text x="226.8" y="151.8">VCC2V5</text>
<text x="305.8" y="153.1">IO_L3N_22_AN18</text>
<text x="306" y="155.7">IO_L3P_22_AP19</text>
<text x="306" y="150.6">IO_L4P_22_AK22</text>
<text x="326.3" y="151.8">AN18</text>
<text x="326.3" y="154.4">AP19</text>
<text x="345.4" y="154.4">DBG16</text>
<text x="345.4" y="151.8">DBG15</text>
<text x="41.5" y="159.5">AN16</text>
<text x="49.6" y="160.7">VCCO_32_AN16</text>
<text x="105.2" y="158.2">IO_L2N_32_AH15</text>
<text x="105.8" y="160.7">IO_L2P_32_AJ15</text>
<text x="125.7" y="156.9">AH15</text>
<text x="125.7" y="159.5">AJ15</text>
<text x="155.3" y="156.9">FP_OUT1_FPGA_N</text>
<text x="155.4" y="159.5">FP_OUT1_FPGA_P</text>
<text x="242.2" y="159.5">AP23</text>
<text x="250.1" y="160.7">VCCO_22_AP23</text>
<text x="305.8" y="158.2">IO_L2N_22_AH22</text>
<text x="305.8" y="160.7">IO_L2P_22_AG22</text>
<text x="326.3" y="156.9">AH22</text>
<text x="326.3" y="159.5">AG22</text>
<text x="345.4" y="159.5">DBG18</text>
<text x="345.4" y="156.9">DBG17</text>
<text x="41.6" y="162">AK15</text>
<text x="41.7" y="167.1">AF17</text>
<text x="42" y="164.5">AJ18</text>
<text x="49.6" y="165.8">VCCO_32_AJ18</text>
<text x="49.6" y="163.3">VCCO_32_AK15</text>
<text x="105.5" y="165.8">IO_L1P_32_AK14</text>
<text x="105.7" y="163.3">IO_L1N_32_AJ14</text>
<text x="125.7" y="162">AJ14</text>
<text x="125.7" y="164.5">AK14</text>
<text x="125.7" y="167.1">AF15</text>
<text x="139.7" y="164.5">FP_IN1_FPGA_P</text>
<text x="139.7" y="167.1">FP_IN0_FPGA_N</text>
<text x="139.7" y="162">FP_IN1_FPGA_N</text>
<text x="241.9" y="162">AM19</text>
<text x="242.1" y="167.1">AH21</text>
<text x="242.4" y="164.5">AL22</text>
<text x="250.1" y="165.8">VCCO_22_AL22</text>
<text x="250.1" y="163.3">VCCO_22_AM19</text>
<text x="305.7" y="165.8">IO_L1P_22_AM18</text>
<text x="306.2" y="163.3">IO_L1N_22_AL18</text>
<text x="326.3" y="162">AL18</text>
<text x="326.3" y="164.5">AM18</text>
<text x="326.3" y="167.1">AD21</text>
<text x="345.4" y="162">DBG19</text>
<text x="356.7" y="167.1">TEMP_SDA_FPGA</text>
<text x="41.5" y="169.6">AC16</text>
<text x="49.6" y="170.9">VCCO_32_AC16</text>
<text x="49.6" y="168.4">VCCO_32_AF17</text>
<text x="105.2" y="170.9">IO_L0P_32_AG15</text>
<text x="105.5" y="168.4">IO_L0N_32_AF15</text>
<text x="125.7" y="169.6">AG15</text>
<text x="139.7" y="169.6">FP_IN0_FPGA_P</text>
<text x="242.2" y="169.6">AE20</text>
<text x="250.1" y="170.9">VCCO_22_AE20</text>
<text x="250.1" y="168.4">VCCO_22_AH21</text>
<text x="305.8" y="168.4">IO_L0N_22_AD21</text>
<text x="306" y="170.9">IO_L0P_22_AE21</text>
<text x="326.3" y="169.6">AE21</text>
<text x="357" y="169.6">TEMP_SCL_FPGA</text>
<text x="48.3" y="177.2">U1</text>
<text x="79.2" y="176">6vlx240tff1156</text>
<text x="248.9" y="177.2">U1</text>
<text x="282.3" y="176">6vlx240tff1156</text>
<text x="313.1" y="187.4">VCC2V5</text>
<text x="34.3" y="192.5">C282</text>
<text x="34.3" y="195">47UF</text>
<text x="53.4" y="192.5">C55</text>
<text x="60.1" y="195">2.2UF</text>
<text x="234.9" y="192.5">C283</text>
<text x="234.9" y="195">47UF</text>
<text x="254" y="192.5">C56</text>
<text x="260.6" y="195">2.2UF</text>
<text x="89.7" y="205.2">VCC2V5</text>
<text x="304" y="210.3">VRN_22</text>
<text x="304.1" y="212.8">VRP_22</text>
<text x="80.6" y="228">VRN_32</text>
<text x="80.7" y="230.6">VRP_32</text>
</g>
<g font-size="2">
<text x="320" y="196">R31</text>
<text x="320" y="198.5">49.9</text>
<text x="96.6" y="213.8">R34</text>
<text x="96.6" y="216.3">49.9</text>
<text x="320" y="223.9">R32</text>
<text x="320" y="226.4">49.9</text>
<text x="96.6" y="241.6">R33</text>
<text x="96.6" y="244.2">49.9</text>
</g>
</svg>
